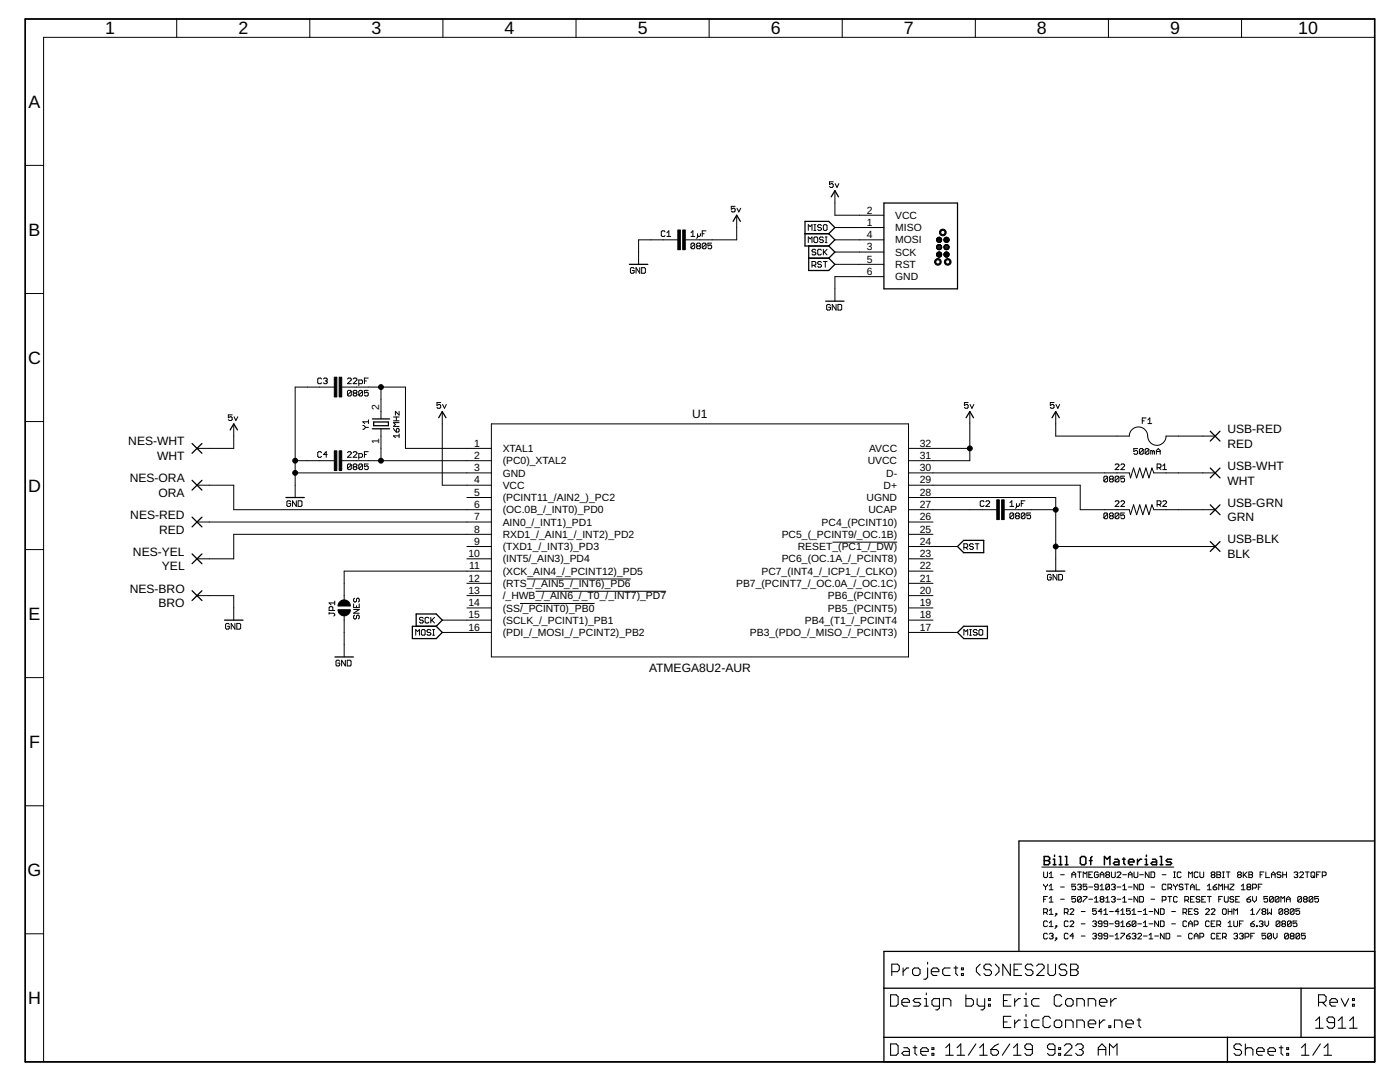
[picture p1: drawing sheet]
<svg xmlns="http://www.w3.org/2000/svg" width="279mm" height="216mm" viewBox="0 0 279 216" stroke-linecap="round" stroke-linejoin="round" font-family="sans-serif">
<g fill="none" stroke="#000" stroke-width=".3">
<path d="M5 3.8h269.3v208.1h-269.3zM208.4 170.9h.8l.3 .3v.2l-.3 .3 .3 .3v.3l-.3 .3h-.8zM208.4 171.7h.8M210.2 172.6h.5M210.2 171.4h.3v1.2M210.5 170.6v.3M211.4 170.9h.3v1.7M211.4 172.6h.5M212.6 170.9h.3v1.7M212.6 172.6h.5M215.9 170.9h.5l.3 .3v1.1l-.3 .3h-.5l-.3-.3v-1.1zM217.4 171.7h.6"/>
<path d="M218 170.9l-.3 .3v1.4M220.4 172.6v-1.7l.6 .5 .5-.5v1.7M222.5 171.4h.5l.3 .3v.9h-.8l-.3-.3 .3-.3h.8M224 171.4h.6M224.3 171.2v1.1l.3 .3M225.2 172h1.1v-.3l-.3-.3h-.5l-.3 .3v.6l.3 .3h.5M227 171.4v1.2M227.9 171.4h-.3l-.6 .6M228.5 172.6h.6M228.5 171.4h.3v1.2M228.8 170.6v.3M230 171.4h.5l.3 .3v.9h-.8l-.3-.3 .3-.3h.8"/>
<path d="M231.5 170.9h.3v1.7M231.5 172.6h.6M233.8 171.4h-.8l-.3 .3 .3 .3h.6l.2 .3-.2 .3h-.9"/>
</g>
<g fill="none" stroke="#000" stroke-width=".2">
<path d="M35.3 3.8v3.7M61.8 3.8v3.7M88.4 3.8v3.7M115 3.8v3.7M141.5 3.8v3.7M168.1 3.8v3.7M194.6 3.8v3.7M221.2 3.8v3.7M247.8 3.8v3.7M274.3 7.5h-265.6v204.4M5 33h3.7M166.3 36.3h-.8v.5l.4-.2 .4 .2v.4l-.2 .2h-.4l-.2-.2"/>
<path d="M166.6 38.1v4.8h9.8M166.7 36.6l.3 .8 .4-.8M5 58.6h3.7M126.6 53.6l-.2-.2h-.4l-.2 .2v.8l.2 .1h.4l.2-.1v-.4h-.4M127.7 53.4v1.1l-.8-1.1v1.1M128.1 53.4h.5l.2 .2v.8l-.2 .1h-.5zM132.7 46.2l-.2-.1h-.3l-.2 .1v.8l.2 .2h.3l.2-.2M133.1 47.2h.8M133.1 46.4l.4-.3v1.1M135.3 47.9h-7.9v4.8M137.9 46.4l.4-.3v1.1M137.9 47.2h.7"/>
<path d="M138.6 48.7l-.1-.2h-.4l-.2 .2v.7M138.6 48.7v.7l-.1 .2h-.4l-.2-.2M138.6 48.7l-.7 .7M139.2 46.6v.8l-.2 .2M139.2 49.1l-.2-.2 .2-.4h.4l.2 .2-.2 .4M139.2 49.1l-.2 .2 .2 .3h.4l.2-.2-.2-.3M139.2 49.1h.4M139.8 46.6v.4l-.2 .2-.4-.2M140.1 46.6h.4M140.9 46.1h-.8v1.1M140.9 48.7l-.2-.2h-.4l-.2 .2v.7M140.9 48.7v.7l-.2 .2h-.4l-.2-.2"/>
<path d="M140.9 48.7l-.8 .7M142 48.5h-.7v.6l.3-.2 .4 .2v.3l-.2 .2h-.3l-.2-.2M146.7 41.2h-.8v.5l.4-.1 .4 .1v.4l-.2 .2h-.4l-.2-.2M147 42.9v5h-10.2M147.1 41.6l.3 .7 .4-.7M161.3 46v-1.2l.4 .4 .4-.4v1.2M161.3 48.4v-1.1l.4 .4 .4-.4v1.1M162.1 52.9h.5l.2-.2v-.3l-.2-.2h-.5v1.1M162.4 52.9l.4 .4M162.4 47.5l.2-.2h.4l.2 .2v.7l-.2 .2h-.4l-.2-.2zM162.4 46h.4M162.4 44.8h.4"/>
<path d="M162.6 44.8v1.2M162.8 49.9l-.2-.2h-.4l-.1 .4 .1 .2h.4l.2 .4-.2 .2h-.4l-.1-.2M163.9 45l-.2-.2h-.3l-.2 .4 .2 .2h.3l.2 .4-.2 .2h-.3l-.2-.2M163.9 52.4l-.2-.2h-.3l-.2 .4 .2 .1h.3l.2 .4-.2 .2h-.3l-.2-.2M163.9 49.9l-.2-.2h-.3l-.2 .2v.8l.2 .2h.3l.2-.2M164.3 47.5l-.2-.2h-.4l-.1 .4 .1 .2h.4l.2 .3-.2 .2h-.4l-.1-.2M164.3 45l.2-.2h.4l.2 .2v.8l-.2 .2h-.4l-.2-.2zM164.3 52.2h.8M164.3 49.7v1.2M164.5 50.3l.6 .6M164.7 52.2v1.1M164.7 47.3h.4"/>
<path d="M164.7 48.4h.4M164.9 47.3v1.1M165.1 49.7l-.8 .8M166.6 52.7h9.8M166.6 50.3h9.8M166.6 47.9h9.8M166.6 45.4h9.8M176.4 55.2h-9.8v4.9M64.2 75.6l-.2-.2h-.4l-.2 .2v.8l.2 .2h.4l.2-.2M64.6 75.6l.1-.2h.4l.2 .2-.2 .4M64.9 76h.2M65.1 76l.2 .2-.2 .4h-.4l-.1-.2"/>
<path d="M66.7 77.2h-7.8v22.1M68.2 77.2h12.7v12.3h17.2M69.3 75.6l.2-.2h.4l.2 .2v.2l-.8 .8h.8M70.1 78.1v.7l-.2 .2h-.4l-.2-.2M70.1 78.1l-.2-.2h-.4l-.2 .2v.7M70.1 78.1l-.8 .7M70.5 75.6l.2-.2h.3l.2 .2v.2l-.7 .8h.7M70.7 78.4l-.2-.1 .2-.4h.3l.2 .2-.2 .3M70.7 78.4l-.2 .2 .2 .4h.3l.2-.2-.2-.4M70.7 78.4h.3M71.6 76.6h.6l.1-.2v-.4l-.1-.2h-.6v1.1M72.3 78.1l-.1-.2h-.4l-.2 .2v.7"/>
<path d="M72.3 78.1v.7l-.1 .2h-.4l-.2-.2M72.3 78.1l-.7 .7M72.7 76h.4M73.5 75.4h-.8v1.2M73.5 77.9h-.8v.5l.4-.1 .4 .1v.4l-.2 .2h-.4l-.2-.2M76 77.2v6.4M165.7 60.9l-.2-.2h-.3l-.2 .2v.8l.2 .2h.3l.2-.2v-.4h-.3M166.9 60.7v1.2l-.8-1.2v1.2M167.2 60.7h.6l.2 .2v.8l-.2 .2h-.6zM5 84.1h3.7M39.3 96.8h7.4v4.9h51.4M46.3 82.8h-.7v.6l.4-.2 .3 .2v.3l-.2 .2h-.3l-.2-.2"/>
<path d="M46.7 84.6v4.9h-7.4M46.7 83.2l.4 .7 .4-.7M58.9 94.4h39.2M58.9 91.9h7.8M59.1 99.9v1.1l-.7-1.1v1.1M59.5 99.9h.6l.2 .2v.8l-.2 .1h-.6zM64.2 90.3l-.2-.2h-.4l-.2 .2v.8l.2 .1h.4l.2-.1M65.3 90.7h-.7l.5-.6v1.1M68.2 91.9h29.9M69.3 90.3l.2-.2h.4l.2 .2v.2l-.8 .7h.8M70.1 92.8v.7l-.2 .2h-.4l-.2-.2M70.1 92.8l-.2-.2h-.4l-.2 .2v.7"/>
<path d="M70.1 92.8l-.8 .7M70.5 90.3l.2-.2h.3l.2 .2v.2l-.7 .7h.7M70.7 93.1l-.2 .2 .2 .4h.3l.2-.2-.2-.4M70.7 93.1l-.2-.1 .2-.4h.3l.2 .2-.2 .3M70.7 93.1h.3M71.6 91.2h.6l.1-.1v-.4l-.1-.2h-.6v1.1M72.3 92.8v.7l-.1 .2h-.4l-.2-.2M72.3 92.8l-.1-.2h-.4l-.2 .2v.7M72.3 92.8l-.7 .7M72.4 84.9h.2l.4 .4M72.7 90.7h.4M73 85.3l-.4 .4h-.2"/>
<path d="M73 85.3h.5M73.5 90.1h-.8v1.1M73.5 92.6h-.8v.5l.4-.1 .4 .1v.4l-.2 .2h-.4l-.2-.2M73.5 84.2h-1.1l.4 .3M73.5 83.8v.7M76 85.6v6.3M78.5 85.5l.6 .7M78.5 84h1.2M78.5 83.2h1.2M79.1 85.7l.2-.2 .4 .2v.3l-.2 .2h-.4zM79.1 83.2v.8M79.7 87h-1.2l.4 .3"/>
<path d="M79.7 82.1v.7l-.8-.7v.7M79.7 86.6v.7M79.7 84.3h-1.2l.4 .4-.4 .4h1.2M87.9 80.3h-.7v.6l.4-.2 .3 .2v.4l-.1 .2h-.4l-.2-.2M88.3 82.1v14.7h9.8M88.3 80.7l.4 .8 .4-.8M93.2 99.3h4.9M98.1 84.6h83.2v46.5h-83.2zM181.3 96.8h34.3v4.9h9.8l.2 1 .6-2 .6 2 .7-2 .6 2 .6-2 .6 2 .6-2 .4 1h12.2M181.3 94.4h44.1l.2 1 .6-2 .6 2 .7-2 .6 2 .6-2 .6 2 .6-2 .4 1h12.2M181.3 99.3h29.4v14.7M181.3 89.5h12.2"/>
<path d="M193.2 80.3h-.7v.6l.3-.2 .4 .2v.4l-.2 .2h-.3l-.2-.2M193.5 82.1v9.8h-12.2M193.6 80.7l.4 .8 .4-.8M204.6 99.9h-.8v1.1M210.4 80.3h-.8v.6l.4-.2 .4 .2v.4l-.2 .2h-.4l-.2-.2M210.7 82.1v4.9h14.7a1.87 1.87 0 0 1 2-1.8 1.87 1.87 0 0 1 1.7 2.2 1.83 1.83 0 0 0 2 1.5 1.83 1.83 0 0 0 1.6-1.9h9.8M210.7 80.7l.4 .8 .4-.8M221 95.2l-.1-.2h-.4l-.2 .2v.8M221 95.2v.8l-.1 .2h-.4l-.2-.2M221 95.2l-.7 .8M221.6 95.6l-.2-.2 .2-.4h.4l.2 .2-.2 .4M221.6 95.6l-.2 .2 .2 .4h.4l.2-.2-.2-.4"/>
<path d="M221.6 95.6h.4M222.5 92.8l.2-.2h.4l.2 .2v.2l-.8 .7h.8M223.3 95.2v.8l-.2 .2h-.4l-.2-.2M223.3 95.2l-.2-.2h-.4l-.2 .2v.8M223.3 95.2l-.8 .8M223.7 92.8l.2-.2h.3l.2 .2v.2l-.7 .7h.7M224.4 95h-.7v.6l.3-.2 .4 .2v.4l-.2 .2h-.3l-.2-.2M227 89.5h-.7v.6l.4-.2 .3 .2v.4l-.2 .1h-.3l-.2-.1M228 84h.3M228.2 89.7l-.2-.2h-.4l-.2 .2v.8M228.2 89.7v.8l-.2 .1h-.4l-.2-.1M228.2 89.7l-.8 .8"/>
<path d="M228.7 83.4h-.7v1.1M229.1 83.8l.4-.4v1.1M229.1 84.5h.7M229.3 89.7l-.2-.2h-.4l-.2 .2v.8M229.3 89.7v.8l-.2 .1h-.4l-.2-.1M229.3 89.7l-.8 .8M230 90.1l-.3-.2v.7M230 90.1v.5M230 90.1l.2-.2 .2 .2v.5M230.8 90.6v-.7l.4-.4 .3 .4v.7M230.8 90.1h.7M230.9 93.3h.6l.2-.2v-.3l-.2-.2h-.6v1.1"/>
<path d="M231.3 93.3l.4 .4M232.1 93.7h.7M232.1 93l.3-.4v1.1M5 109.7h3.7M39.3 118.9h7.4v4.8M39.3 104.2h58.8M58 100.1l-.2-.2h-.4l-.1 .2v.8l.1 .1h.4l.2-.1v-.4h-.4M66.8 119.9v.8M70.8 119.4l-.2 .1v.4l.4 .2 .1-.2v-.4l.4-.1 .2 .1v.4l-.2 .2M93.2 109.1h4.9M93.2 111.5h4.9M93.2 118.9h4.9"/>
<path d="M93.2 116.4h4.9M98.1 106.6h-51.4v4.9h-7.4M98.1 114h-29.4v5.7M105.1 115.5h20.8M106.9 118h26M166.1 108.2h12.9M181.3 109.1h9.8M181.3 101.7h17.6M181.3 104.2h4.9M181.3 111.5h4.9M181.3 118.9h4.9M181.3 106.6h4.9"/>
<path d="M181.3 114h4.9M181.3 116.4h4.9M192.4 109.2h.5l.2-.1v-.4l-.2-.2h-.5v1.1M192.7 109.2l.4 .4M194.2 108.7l-.1-.2h-.4l-.2 .2 .2 .4h.4l.1 .1-.1 .4h-.4l-.2-.2M194.6 108.5h.8M195 108.5v1.1M196.4 100.1l-.2-.2h-.4l-.2 .2v.8l.2 .1h.4l.2-.1M196.7 100.1l.2-.2h.4l.2 .2v.2l-.8 .7h.8M200.4 101.7h10.3M201.5 101h.8M201.5 100.3l.4-.4v1.1"/>
<path d="M202.3 102.6l-.2-.2h-.4l-.2 .2v.7M202.3 102.6v.7l-.2 .2h-.4l-.2-.2M202.3 102.6l-.8 .7M202.9 102.9l-.2-.2 .2-.3h.3l.2 .2-.2 .3M202.9 102.9l-.2 .2 .2 .4h.3l.2-.2-.2-.4M202.9 102.9h.3M202.9 100.5v.7l-.2 .2M203.4 100.5v.4l-.2 .1-.3-.1M203.8 100.5h.4M204.6 102.6l-.2-.2h-.4l-.2 .2v.7M204.6 102.6v.7l-.2 .2h-.4l-.2-.2M204.6 102.6l-.8 .7"/>
<path d="M205.7 102.4h-.8v.5l.4-.2 .4 .2v.4l-.2 .2h-.4l-.2-.2M209.8 114.8l-.2-.2h-.4l-.2 .2v.7l.2 .2h.4l.2-.2v-.3h-.4M210.7 109.1h31.8M210.9 114.6v1.1l-.7-1.1v1.1M211.3 114.6h.6l.1 .2v.7l-.1 .2h-.6zM221 102.6l-.1-.2h-.4l-.2 .2v.7M221 102.6v.7l-.1 .2h-.4l-.2-.2M221 102.6l-.7 .7M221.6 102.9l-.2-.2 .2-.3h.4l.2 .2-.2 .3M221.6 102.9l-.2 .2 .2 .4h.4l.2-.2-.2-.4M221.6 102.9h.4M222.5 100.1l.2-.2h.4l.2 .2v.2l-.8 .7h.8"/>
<path d="M223.3 102.6v.7l-.2 .2h-.4l-.2-.2M223.3 102.6l-.2-.2h-.4l-.2 .2v.7M223.3 102.6l-.8 .7M223.7 100.1l.2-.2h.3l.2 .2v.2l-.7 .7h.7M224.4 102.4h-.7v.5l.3-.2 .4 .2v.4l-.2 .2h-.3l-.2-.2M230.9 100.7h.6l.2-.2v-.4l-.2-.2h-.6v1.1M231.3 100.7l.4 .3M232.1 100.1l.1-.2h.4l.2 .2v.2l-.7 .7h.7M5 135.2h3.7M45.8 124.6l-.2-.2h-.4l-.2 .2v.7l.2 .2h.4l.2-.2v-.3h-.4M46.9 124.4v1.1l-.8-1.1v1.1M47.3 124.4h.5l.2 .2v.7l-.2 .2h-.5z"/>
<path d="M65.7 122.4h.9l.2 .2-.2 .3M65.7 122.2v.4M66.4 121.8v-.6l-.1-.1h-.4l-.2 .1v.6h1.1M66.8 120.3h-1.1l.4 .4M67.8 131.9l-.2-.2h-.4l-.1 .2v.8l.1 .2h.4l.2-.2v-.4h-.4M68.7 122.9v8.2M68.9 131.7v1.2l-.7-1.2v1.2M69.3 131.7h.6l.2 .2v.8l-.2 .2h-.6zM70.6 120.5v.7h1.1v-.7M70.6 121.6h1.1l-1.1 .8h1.1M70.8 122.7l-.2 .2v.4l.2 .2 .3-.2v-.4l.2-.2 .4 .2v.4l-.2 .2M71.1 120.9v.3"/>
<path d="M83 126.7v-1.1l.3 .4 .4-.4v1.1M84.1 125.8l.2-.2h.4l.1 .2v.8l-.1 .1h-.4l-.2-.1zM84.5 123.4l-.2-.2h-.4l-.2 .2 .2 .3h.4l.2 .2-.2 .4h-.4l-.2-.2M85.6 123.4l-.2-.2h-.4l-.2 .2v.7l.2 .2h.4l.2-.2M86 125.8l-.2-.2h-.4l-.2 .4 .2 .2h.4l.2 .4-.2 .1h-.4l-.2-.1M86 123.2v1.1M86.2 123.7l.5 .6M86.3 125.6h.4M86.3 126.7h.4M86.5 125.6v1.1M86.7 123.2l-.7 .7M88.3 123.7h9.8"/>
<path d="M88.3 126.2h9.8M93.2 121.3h4.9M103.8 120.4h14.9M181.3 123.7h4.9M181.3 126.2h9.8M181.3 121.3h4.9M192.4 126.7v-1.1l.3 .4 .4-.4v1.1M193.5 125.6h.4M193.5 126.7h.4M193.7 125.6v1.1M195 125.8l-.2-.2h-.4l-.2 .2 .2 .4h.4l.2 .2-.2 .3h-.4l-.2-.1M195.4 125.8l.2-.2h.3l.2 .2v.8l-.2 .1h-.3l-.2-.1z"/>
<path d="M5 160.8h3.7M207.9 173h26.4M208.3 174v.9l.2 .2h.4l.1-.2v-.9M208.3 176.4v.2l.4 .4M208.3 179.4h.4M208.7 177v.5M209 178.9h-.7v1.1M209 176.4v.2l-.3 .4M209.4 175.1h.8M209.4 174.3l.4-.3v1.1M209.4 176.8l.4-.4v1.1M209.4 179.3l.4-.4v1.1"/>
<path d="M209.4 177.5h.8M211.7 174.5h.7M211.7 177h.7M211.7 179.4h.7M213.9 174.5h.8M213.9 175.1v-.8l.4-.3 .4 .3v.8M214.7 176.4h-.8v.6l.4-.2 .4 .2v.4l-.2 .1h-.4l-.2-.1M214.7 178.9h-.8v.5l.4-.1 .4 .1v.4l-.2 .2h-.4l-.2-.2M215.1 174h.7M215.1 176.6l.1-.2h.4l.2 .2-.2 .4M215.4 174v1.1M215.4 177h.2"/>
<path d="M215.6 177l.2 .2-.2 .3h-.4l-.1-.1M215.8 179.1l-.2-.2h-.4l-.1 .2v.7M215.8 179.1v.7l-.2 .2h-.4l-.1-.2M215.8 179.1l-.7 .7M216.2 175.1v-1.1l.4 .3 .3-.3v1.1M216.2 178.9h.7v.2l-.7 .7v.2M216.9 176.4h-.7v.6l.4-.2 .3 .2v.4l-.2 .1h-.3l-.2-.1M217.3 174.5h.4M217.3 177h.8M217.3 179.4h.8M218.1 174h-.8v1.1h.8M218.4 179.3l.4-.4v1.1"/>
<path d="M219.2 174.2l-.2-.2h-.4l-.2 .2v.7l.2 .2h.4l.2-.2v-.4h-.4M219.2 177h-.6l-.2-.2 .2-.4h.4l.2 .2v.8l-.2 .1h-.4l-.2-.1M219.6 174.5h.7M219.6 175.1v-.8l.3-.3 .4 .3v.8M219.6 177.5h.7M219.6 176.8l.3-.4v1.1M219.8 179.4l-.2-.1 .2-.4h.3l.2 .2-.2 .3M219.8 179.4l-.2 .2 .2 .4h.3l.2-.2-.2-.4M219.8 179.4h.3M220.7 179.3l.4-.4v1.1M220.9 174.5l-.2 .2 .2 .4h.4l.1-.2-.1-.4M220.9 174.5h.4"/>
<path d="M220.9 174.5l-.2-.2 .2-.3h.4l.1 .2-.1 .3M221.4 176.6v.8l-.1 .1h-.4l-.2-.1M221.4 176.6l-.1-.2h-.4l-.2 .2v.8M221.4 176.6l-.7 .8M221.8 174v.9l.2 .2h.4l.2-.2v-.9M221.8 179.1l.2-.2h.4l.2 .2-.2 .3M221.8 176.6l.2-.2h.4l.2 .2-.2 .4M222.2 177h.2M222.2 179.4h.2M222.4 177l.2 .2-.2 .3h-.4l-.2-.1M222.4 179.4l.2 .2-.2 .4h-.4l-.2-.2M222.9 174.2l.2-.2h.4l.2 .2v.1l-.8 .8h.8"/>
<path d="M222.9 177h.8M222.9 179.4h.8M224.1 174.5h.7M224.1 177.5h.7M224.1 176.8l.3-.4v1.1M224.1 179.3l.3-.4v1.1M225.2 174.5h.7M225.2 175.1v-.8l.4-.3 .3 .3v.8M225.2 177h.7M225.2 179.4h.7M226.3 174v.9l.2 .2h.4l.2-.2v-.9M227.1 176.4v1.1l-.8-1.1v1.1"/>
<path d="M227.1 178.9v1.1l-.8-1.1v1.1M227.4 174.5h.8M227.4 176.4h.6l.2 .2v.8l-.2 .1h-.6zM227.4 178.9h.6l.2 .2v.7l-.2 .2h-.6zM229.3 174v1.1l-.7-1.1v1.1M229.7 174h.6l.1 .2v.7l-.1 .2h-.6zM229.7 177h.7M229.7 179.4h.7M231.9 174.5h.8M231.9 179.6h.6l.2-.2v-.3l-.2-.2h-.6v1.1M232.7 176.6l-.2-.2h-.4l-.2 .2v.8l.2 .1h.4l.2-.1M233.1 177.2h.5l.2-.2v-.4l-.2-.2h-.5v1.1"/>
<path d="M233.1 178.9h.7M233.4 177.2l.4 .3M233.4 178.9v1.1M234.2 175.1h.4M234.2 174h.4M234.2 176.4v.2l.4 .4M234.4 174v1.1M234.6 177v.5M234.9 176.4v.2l-.3 .4M234.9 179.1l-.1-.2h-.4l-.2 .2v.7l.2 .2h.4l.1-.2M235.7 174.2l-.2-.2h-.4l-.2 .2v.7l.2 .2h.4l.2-.2M236.1 176.6l-.2-.2h-.4l-.2 .4 .2 .2h.4l.2 .4-.2 .1h-.4l-.2-.1"/>
<path d="M236.5 179.6h.5l.2-.2v-.3l-.2-.2h-.5v1.1M236.5 176.4h.7M236.8 179.6l.4 .4M236.8 176.4v1.1M237.2 175.1v-1.1l.4 .3 .4-.3v1.1M237.6 177.5v-.7l.4-.4 .3 .4v.7M237.6 177h.7M237.6 179.4h.4M238.3 178.9h-.7v1.1h.7M238.7 176.4v1.1h.8M239.1 174.2l-.2-.2h-.4l-.2 .2v.7l.2 .2h.4l.2-.2M239.5 174v.9l.1 .2h.4l.2-.2v-.9"/>
<path d="M239.5 179.1l-.2-.2h-.4l-.2 .2 .2 .3h.4l.2 .2-.2 .4h-.4l-.2-.2M239.8 179.4h.4M240.6 178.9h-.8v1.1h.8M241 177.5h.7M241 176.8l.3-.4v1.1M241 178.9h.7M241.3 178.9v1.1M241.9 174.5l-.2 .2 .2 .4h.4l.2-.2-.2-.4M241.9 174.5h.4M241.9 174.5l-.2-.2 .2-.3h.4l.2 .2-.2 .3M242.1 177h.6l.1 .4-.1 .1h-.4l-.2-.1zM242.8 174h.6l.2 .2-.2 .3 .2 .4-.2 .2h-.6z"/>
<path d="M242.8 174.5h.6M242.8 176.4l-.7 .6M243.2 177.5v-1.1l.4 .4 .4-.4v1.1M243.2 179.4h.4M244 175.1h.3M244 174h.3M244 178.9h-.8v1.1M244.2 174v1.1M244.3 178.9v.9l.2 .2h.4l.2-.2v-.9M244.3 177h.8M244.3 176.4v1.1M244.7 174h.8"/>
<path d="M245.1 174v1.1M245.1 176.4v1.1M245.5 176.4h.7v.2l-.7 .8v.1h.7M246.2 179.1l-.2-.2h-.3l-.2 .2 .2 .3h.3l.2 .2-.2 .4h-.3l-.2-.2M246.6 179.4h.4M247.2 174.5l-.2 .2 .2 .4h.3l.2-.2-.2-.4M247.2 174.5h.3M247.2 174.5l-.2-.2 .2-.3h.3l.2 .2-.2 .3M247.4 178.9h-.8v1.1h.8M247.7 176.8l.4-.4v1.1M247.7 177.5h.8M248.1 174v1.1"/>
<path d="M248.3 174.5l.6 .6M248.9 174l-.8 .7M248.9 179.4h.5l.2 .4-.2 .2h-.4l-.1-.2zM249 177l-.1-.2 .1-.4h.4l.2 .2-.2 .4M249 177l-.1 .2 .1 .3h.4l.2-.1-.2-.4M249 177h.4M249.2 174h.6l.2 .2-.2 .3 .2 .4-.2 .2h-.6zM249.2 174.5h.6M249.6 178.9l-.7 .5M250 177.2h.5l.2-.2v-.4l-.2-.2h-.5v1.1M250 178.9v.7l.4 .4 .3-.4v-.7M251.1 177h.4"/>
<path d="M251.5 174.5h.4M251.9 176.4h-.8v1.1M252.2 174h-.7v1.1M252.6 174v1.1h.8M253 178.9h-.8v.5l.4-.1 .4 .1v.4l-.2 .2h-.4l-.2-.2M253.7 174.5h.8M253.7 175.1v-.8l.4-.3 .4 .3v.8M254.1 179.1l-.2-.2h-.3l-.2 .2v.7M254.1 179.1v.7l-.2 .2h-.3l-.2-.2M254.1 179.1l-.7 .7M255.2 179.1l-.1-.2h-.4l-.2 .2v.7M255.2 179.1v.7l-.1 .2h-.4l-.2-.2"/>
<path d="M255.2 179.1l-.7 .7M255.6 174.2l-.2-.2h-.3l-.2 .2 .2 .3h.3l.2 .2-.2 .4h-.3l-.2-.2M256 174.5h.8M256 174v1.1M256.8 174v1.1M256.8 179.4h.7M258.3 174.2l.1-.2h.4l.2 .2-.2 .3M258.6 174.5h.2M258.8 174.5l.2 .2-.2 .4h-.4l-.1-.2M259.4 174.2l.2-.2h.3l.2 .2v.1l-.7 .8h.7M259.8 179.1l-.2-.2h-.4l-.2 .2v.7M259.8 179.1v.7l-.2 .2h-.4l-.2-.2"/>
<path d="M259.8 179.1l-.8 .7M260.3 179.4l-.2-.1 .2-.4h.4l.2 .2-.2 .3M260.3 179.4l-.2 .2 .2 .4h.4l.2-.2-.2-.4M260.3 179.4h.4M260.5 174h.8M260.9 174v1.1M261.6 174.2l.2-.2h.4l.2 .2v.7l-.2 .2h-.4l-.2-.2zM262 174.7l.4 .4M262 179.1l-.2-.2h-.3l-.2 .2v.7M262 179.1v.7l-.2 .2h-.3l-.2-.2M262 179.1l-.7 .7M262.8 174.5h.3"/>
<path d="M263.1 178.9h-.7v.5l.4-.1 .3 .1v.4l-.1 .2h-.4l-.2-.2M263.5 174h-.7v1.1M263.9 174.7h.6l.1-.2v-.3l-.1-.2h-.6v1.1M5 186.3h3.7M208.3 182.1h.6l.1-.2v-.4l-.1-.2h-.6v1.2M208.7 182.1l.3 .4M209 184l-.1-.2h-.4l-.2 .2v.7l.2 .2h.4l.1-.2M209 186.4l-.1-.2h-.4l-.2 .2v.8l.2 .1h.4l.1-.1M209.4 181.7l.4-.4v1.2M209.4 184.1l.4-.3v1.1M209.4 180h.8M209.4 182.5h.8"/>
<path d="M209.4 184.9h.8M209.4 186.4l.2-.2h.4l.2 .2-.2 .4M209.8 186.8h.2M210 186.8l.2 .2-.2 .3h-.4l-.2-.1M210.7 182.3h.2v.2h-.2zM210.7 184.7h.2v.2h-.2zM210.7 187.2h.2v.1h-.2zM210.9 182.5l-.4 .3M210.9 184.9l-.4 .4M210.9 187.3l-.4 .4M212.4 182.1h.6l.2-.2v-.4l-.2-.2h-.6v1.2M212.8 182.1l.4 .4"/>
<path d="M213.2 186.4l-.2-.2h-.4l-.2 .2v.8l.2 .1h.4l.2-.1M213.2 184l-.2-.2h-.4l-.2 .2v.7l.2 .2h.4l.2-.2M213.6 184l.1-.2h.4l.2 .2v.1l-.7 .8h.7M213.6 181.5l.1-.2h.4l.2 .2v.2l-.7 .8h.7M214.3 186.8h-.7l.5-.6v1.1M215.8 181.9h.8M215.8 184.3h.8M215.8 186.8h.8M218.1 184l.1-.2h.4l.2 .2-.2 .3M218.1 186.4l.1-.2h.4l.2 .2-.2 .4M218.4 180h.8M218.4 184.3h.2"/>
<path d="M218.4 186.8h.2M218.6 184.3l.2 .2-.2 .4h-.4l-.1-.2M218.6 186.8l.2 .2-.2 .3h-.4l-.1-.1M218.8 181.3h-.7v.6l.3-.2 .4 .2v.4l-.2 .2h-.4l-.1-.2M219.9 184.3h-.5l-.2-.2 .2-.3h.4l.1 .2v.7l-.1 .2h-.4l-.2-.2M219.9 186.8h-.5l-.2-.2 .2-.4h.4l.1 .2v.8l-.1 .1h-.4l-.2-.1M219.9 181.9h-.7l.6-.6v1.2M220.3 181.7l.4-.4v1.2M220.3 182.5h.8M220.7 180h.7M221.1 184.3h-.6l-.2-.2 .2-.3h.4l.2 .2v.7l-.2 .2h-.4l-.2-.2M221.1 186.8h-.6l-.2-.2 .2-.4h.4l.2 .2v.8l-.2 .1h-.4l-.2-.1"/>
<path d="M221.4 181.9h.8M221.4 184.3h.8M221.4 186.8h.8M222.6 187.3h.7M222.6 186.6l.3-.4v1.1M223.3 184.3h-.5l-.2-.2 .2-.3h.3l.2 .2v.7l-.2 .2h-.3l-.2-.2M223.3 181.9h-.7l.5-.6v1.2M223.7 186.2h.7v.2l-.7 .8v.1M223.7 182.5h.7M223.7 181.7l.4-.4v1.2M223.7 184.1l.4-.3v1.1M223.7 184.9h.7"/>
<path d="M224.1 180h.7M224.8 186.8h.6l.2 .4-.2 .1h-.4l-.2-.1zM224.8 184.3h.6l.2 .4-.2 .2h-.4l-.2-.2zM225.6 181.3h-.8v.6l.4-.2 .4 .2v.4l-.2 .2h-.4l-.2-.2M225.6 183.8l-.8 .5M225.6 186.2l-.8 .6M225.9 181.7l.4-.4v1.2M225.9 182.5h.8M225.9 186.4l.2-.2h.4l.2 .2-.2 .4M226.3 186.8h.2M226.5 186.8l.2 .2-.2 .3h-.4l-.2-.1M226.7 184l-.2-.2h-.4l-.2 .2v.7"/>
<path d="M226.7 184l-.8 .7M226.7 184v.7l-.2 .2h-.4l-.2-.2M227.1 181.9h.7M227.1 184.3h.7M227.1 186.4l.2-.2h.3l.2 .2v.2l-.7 .7h.7M228.2 181.7l.4-.4v1.2M228.2 184.1l.4-.3v1.1M228.2 182.5h.7M228.2 184.9h.7M228.2 186.8h.7M229.3 186.6l.4-.4v1.1M229.3 181.9h.8"/>
<path d="M229.3 184.3h.8M229.3 187.3h.8M230.4 186.8h.8M231.2 181.3v1.2l-.8-1.2v1.2M231.2 183.8v1.1l-.8-1.1v1.1M231.6 181.3h.5l.2 .2v.8l-.2 .2h-.5zM231.6 183.8h.5l.2 .2v.7l-.2 .2h-.5zM232.3 186.2v1.1l-.7-1.1v1.1M232.7 186.2h.6l.1 .2v.8l-.1 .1h-.6zM233.8 181.9h.8M233.8 184.3h.8M234.9 186.8h.8"/>
<path d="M236.1 182.1h.5l.2-.2v-.4l-.2-.2h-.5v1.2M236.5 182.1l.3 .4M236.8 184l-.2-.2h-.3l-.2 .2v.7l.2 .2h.3l.2-.2M237.2 184.9v-.8l.4-.3 .4 .3v.8M237.2 181.9h.4M237.2 184.3h.8M238 181.3h-.8v1.2h.8M238 186.4l-.2-.2h-.4l-.2 .2v.8l.2 .1h.4l.2-.1M238.3 184.5h.6l.2-.2v-.3l-.2-.2h-.6v1.1M238.3 187.3v-.7l.4-.4 .4 .4v.7M238.3 186.8h.8M239.1 181.5l-.2-.2h-.4l-.2 .2 .2 .4h.4l.2 .2-.2 .4h-.4l-.2-.2"/>
<path d="M239.5 187h.5l.2-.2v-.4l-.2-.2h-.5v1.1M240.6 181.5l.2-.2h.4l.1 .2v.2l-.7 .8h.7M241.3 184l-.1-.2h-.4l-.2 .2v.7l.2 .2h.4l.1-.2M241.7 181.5l.2-.2h.4l.2 .2v.2l-.8 .8h.8M241.7 184.3h.4M242.5 183.8h-.8v1.1h.8M242.5 186.4l-.2-.2h-.4l-.2 .2v.8l.2 .1h.4l.2-.1M242.8 184.5h.6l.2-.2v-.3l-.2-.2h-.6v1.1M242.8 186.8h.4M243.2 184.5l.4 .4M243.6 186.2h-.8v1.1h.8M244 181.5l.2-.2h.3l.2 .2v.8l-.2 .2h-.3l-.2-.2z"/>
<path d="M244 187h.5l.2-.2v-.4l-.2-.2h-.5v1.1M244.3 187l.4 .3M245.1 181.3v1.2M245.1 184.1l.4-.3v1.1M245.1 181.9h.8M245.1 184.9h.8M245.9 181.3v1.2M246.2 182.5v-1.2l.4 .4 .4-.4v1.2M246.2 183.8v.9l.2 .2h.4l.2-.2v-.9M246.2 186.4l.2-.2h.4l.2 .2-.2 .4M246.6 186.8h.2M246.8 186.8l.2 .2-.2 .3h-.4l-.2-.1"/>
<path d="M247.4 186.4l.1-.2h.4l.2 .2-.2 .4M247.4 184.3h.3M247.7 186.8h.2M247.9 186.8l.2 .2-.2 .3h-.4l-.1-.1M248.1 183.8h-.7v1.1M248.5 187h.5l.2-.2v-.4l-.2-.2h-.5v1.1M249.6 181.7l.4-.4v1.2M249.6 184.3h.6l.2 .4-.2 .2h-.4l-.2-.2zM249.6 182.5h.8M249.6 186.8h.4M250.4 186.2h-.8v1.1M250.4 183.8l-.8 .5"/>
<path d="M250.7 184.7h.2v.2h-.2zM251.3 184l.2-.2h.4l.2 .2-.2 .3M251.5 181.3l-.8 1.2M251.7 184.3h.2M251.9 184.3l.2 .2-.2 .4h-.4l-.2-.2M252.1 181.9l-.2-.2 .2-.4h.3l.2 .2-.2 .4M252.1 181.9l-.2 .2 .2 .4h.3l.2-.2-.2-.4M252.1 181.9h.3M252.4 183.8v.7l.4 .4 .4-.4v-.7M252.6 186.2h-.7v.6l.3-.2 .4 .2v.4l-.2 .1h-.3l-.2-.1M253 181.3v1.2l.4-.4 .3 .4v-1.2M253.7 186.4v.8l-.1 .1h-.4l-.2-.1"/>
<path d="M253.7 186.4l-.1-.2h-.4l-.2 .2v.8M253.7 186.4l-.7 .8M254.1 186.2v.8l.4 .3 .4-.3v-.8M255.4 184l-.7 .7M255.4 184l-.2-.2h-.3l-.2 .2v.7M255.4 184v.7l-.2 .2h-.3l-.2-.2M255.6 180v-1.1l.4 .4 .4-.4v1.1M256 181.5v.8l-.2 .2h-.4l-.2-.2M256 181.5l-.2-.2h-.4l-.2 .2v.8M256 184.3l-.2-.2 .2-.3h.4l.2 .2-.2 .3M256 181.5l-.8 .8M256 184.3l-.2 .2 .2 .4h.4l.2-.2-.2-.4"/>
<path d="M256 184.3h.4M256.6 181.9l-.2 .2 .2 .4h.3l.2-.2-.2-.4M256.6 181.9l-.2-.2 .2-.4h.3l.2 .2-.2 .4M256.6 181.9h.3M256.8 180v-.7l.3-.4 .4 .4v.7M257.1 186.4l-.2-.2h-.3l-.2 .2v.8M257.1 186.4v.8l-.2 .1h-.3l-.2-.1M257.1 186.4l-.7 .8M257.7 186.8l-.2-.2 .2-.4h.4l.2 .2-.2 .4M257.7 186.8l-.2 .2 .2 .3h.4l.2-.1-.2-.4M257.7 184l-.2-.2h-.4l-.2 .2v.7M257.7 184v.7l-.2 .2h-.4l-.2-.2"/>
<path d="M257.7 184l-.8 .7M257.7 186.8h.4M258.3 181.5l-.2-.2h-.4l-.2 .2v.8M258.3 181.5l-.8 .8M258.3 181.5v.8l-.2 .2h-.4l-.2-.2M258.8 183.8h-.7v.5l.3-.2 .4 .2v.4l-.2 .2h-.3l-.2-.2M259.4 181.3h-.8v.6l.4-.2 .4 .2v.4l-.2 .2h-.4l-.2-.2M259.4 186.4l-.2-.2h-.4l-.2 .2v.8M259.4 186.4v.8l-.2 .1h-.4l-.2-.1M259.4 186.4l-.8 .8M260.5 186.2h-.7v.6l.3-.2 .4 .2v.4l-.2 .1h-.4l-.1-.1"/>
</g>
<g fill="none" stroke="#000" stroke-width=".25">
<path d="M5 3.8h269.3v208.1h-269.3zM165.9 39.3l.7-1.2 .7 1.2M125.6 52.7h3.7M146.3 44.2l.7-1.3 .8 1.3M160.7 46.6h4.7M161.4 49.1v4.9h4l1.2-1.3-1.2-1.2M161.4 51.5h4M165.4 49.1l1.2 1.2-1.2 1.2M165.4 46.6l1.2-1.2-1.2-1.2h-4.7v4.9h4.7M165.4 46.6l1.2 1.3-1.2 1.2M176.4 40.5h14.7v17.1h-14.7zM186.9 47.8h1"/>
<path d="M186.9 49.3h1M186.9 50.8h1M187 48h.9M187 49.1h.9M187 49.1l-.1 .3 .3 .4M187 50.6v.4M187 49.5h.9M187 50.6a.51 .51 0 0 1 .9 0M187 51l.3 .3 .3-.1M187 51h.9M187 50.6h.9M187 47.6h.8"/>
<path d="M187.1 48.2h.6M187.2 49.7h.5M187.2 50.4h.5M187.2 51.2h.4M187.2 48.9h.4M187.2 48.9l-.2 .2M187.3 47.4h.3M187.6 48.9l.3 .4M187.9 48.1a.49 .49 0 0 0-.4-.7 .49 .49 0 0 0-.5 .6 .49 .49 0 0 0 .7 .2M187.9 48.1l-.2 .1M187.9 50.6v.2M187.9 50.8l-.3 .4"/>
<path d="M187.9 49.3l-.3 .5h-.4M188.4 47.8h1M188.4 49.3h1M188.4 50.8h1M188.4 50.8v.2M188.4 48.1a.49 .49 0 0 1 .5-.7 .49 .49 0 0 1 .4 .7M188.4 48.1l.2 .1M188.4 48h1M188.4 49.1v.2M188.4 49.5h.9M188.4 51l.3 .2M188.4 50.6h.9"/>
<path d="M188.4 50.6v.2M188.4 50.6a.51 .51 0 0 1 .9 0M188.5 49.1h.8M188.5 47.6h.8M188.5 51h.8M188.6 48.2l.3 .1 .3-.1M188.6 48.2h.6M188.6 49.7h.5M188.6 50.4h.5M188.7 48.9l-.3 .2M188.7 48.9h.4M188.7 51.2h.4"/>
<path d="M188.7 47.4h.3M189.1 48.9l.2 .2M189.3 49.1a.49 .49 0 0 1-.3 .7 .49 .49 0 0 1-.6-.5M189.3 50.6v.4M189.3 48.1l-.1 .1M189.3 51l-.3 .3-.3-.1M164.8 60.1h3.6M38.3 88.5l2 1.9M38.3 95.8l2 2M40.3 88.5l-2 1.9M40.3 95.8l-2 2M45.9 85.8l.8-1.2 .7 1.2"/>
<path d="M57.1 99.3h3.6M74.3 83.6h3.4M74.3 85.6h3.4M74.6 84.2h2.9v.7h-2.9zM87.5 83.4l.8-1.3 .7 1.3M192.8 83.4l.7-1.3 .8 1.3M210 83.4l.7-1.3 .7 1.3M241.5 86l2 2M241.5 93.4l2 2M243.5 86l-2 2M243.5 93.4l-2 2M38.3 103.2l2 1.9"/>
<path d="M38.3 110.5l2 2M38.3 117.9l2 1.9M40.3 103.2l-2 1.9M40.3 110.5l-2 2M40.3 117.9l-2 1.9M191.1 109.1l1.2-1.3h4v2.5h-4zM208.9 114h3.6M241.5 100.7l2 2M241.5 108.1l2 1.9M243.5 100.7l-2 2M243.5 108.1l-2 1.9M44.8 123.7h3.7"/>
<path d="M66.8 131.1h3.7M82.3 125h4.8l1.2 1.2-1.2 1.2h-4.8zM83.1 125v-2.5h4l1.2 1.2-1.2 1.3M192.3 125h4.8v2.4h-4.8l-1.2-1.2zM274.3 167.8h-71v22M176.4 197.2h97.9M259.7 197.2v9.8M274.3 189.8h-97.9v22.1M176.4 207h97.9M245 207v4.9"/>
</g>
<g fill="none" stroke="#000" stroke-width=".21">
<path d="M177.7 198.5h1.2l.3 .4v1.5l-.3 .4h-1.2zM178 193.9h1.1l.4-.4v-.7l-.4-.4h-1.1v2.2M180.2 193.1v1.5M181.4 193.1h-.4l-.8 .8M182.5 193.1h.7l.4 .4v.8l-.4 .3h-.7l-.4-.3v-.8zM183.7 199.3h-1.1l-.4 .3 .4 .4h.8l.3 .4-.3 .4h-1.2M184.5 199.3h.4v1.5M184.9 198.1v.4M185.1 193.1v1.9l-.4 .4h-.3M185.1 192v.4M185.9 193.9h1.5v-.4l-.4-.4h-.8l-.3 .4v.8l.3 .3h.8M189.6 193.1h-1.1l-.4 .4v.8l.4 .3h1.1"/>
<path d="M190.4 193.1h.7M190.8 192.8v1.5l.3 .3M191.9 193.1h.4v.4h-.4zM191.9 194.3h.4v.3h-.4zM192.8 198.5v2.3h1.1l.4-.4v-.8l-.4-.3h-1.1M195 199.3v1.1l.4 .4h1.1M195.6 192.4l-.7 .7v.8l.7 .7M196.5 199.3v1.8l-.4 .4h-.3M197.3 199.3h.3v.3h-.3zM197.9 192.8l-.4-.4h-.8l-.3 .4v.3l.3 .4h.8l.4 .4v.4l-.4 .3h-.8l-.3-.3M198.6 192.4l.8 .7v.8l-.8 .7M200.3 199.6h.7"/>
<path d="M201.6 192.4v2.2l-1.5-2.2v2.2M201.8 198.5h-1.5v2.3h1.5M202.4 193.5h.7M202.5 199.3v1.5M203.6 199.3h-.3l-.8 .7M203.9 192.4h-1.5v2.2h1.5M204.4 199.3h.4v1.5M204.8 198.1v.4M206.1 192.8l-.3-.4h-.8l-.4 .4v.3l.4 .4h.8l.3 .4v.4l-.3 .3h-.8l-.4-.3M206.9 192.8l.4-.4h.7l.4 .4v.3l-1.5 1.5h1.5M207.4 199.3h-1.1l-.4 .3v.8l.4 .4h1.1M209.1 192.4v1.9l.4 .3h.8l.4-.3v-1.9"/>
<path d="M211.9 198.9l-.4-.4h-.7l-.4 .4v1.5l.4 .4h.7l.4-.4M212.9 192.8l-.4-.4h-.7l-.4 .4v.3l.4 .4h.7l.4 .4v.4l-.4 .3h-.7l-.4-.3M213 199.3h.8l.4 .3v.8l-.4 .4h-.8l-.3-.4v-.8zM213.7 192.4h1.1l.4 .4v.3l-.4 .4 .4 .4v.4l-.4 .3h-1.1zM213.7 193.5h1.1M221.7 199.3v1.5M222.8 199.3h-.4l-.7 .7M267.7 199.3l.7 1.5 .8-1.5M269.9 199.3h.4v.3h-.4zM177.7 208.3h1.2l.3 .4v1.5l-.3 .4h-1.2zM180 200h1.5v-.4l-.4-.3h-.7l-.4 .3v.8l.4 .4h.7M180.4 209.1h.7l.4 .3v1.2h-1.1l-.4-.4 .4-.4h1.1"/>
<path d="M182.2 209.1h.8M182.6 208.7v1.5l.4 .4M183.7 209.8h1.6v-.4l-.4-.3h-.8l-.4 .3v.8l.4 .4h.8M184.5 200.8h.8M186 210.2h.4v.4h-.4zM186 209.1h.4v.3h-.4zM187.5 200.8h-1.1l-.4-.4v-.8l.4-.3h1.1v1.8l-.4 .4h-.3M188.3 200.8v-1.5h1.1l.4 .3v1.2M188.7 209.1l.8-.8v2.3M188.7 210.6h1.5M191 210.6h1.5M191 209.1l.7-.8v2.3"/>
<path d="M194.8 208.3l-1.5 2.3M195.5 210.6h1.5M195.5 209.1l.8-.8v2.3M197.3 200.4h.3v.4h-.3zM197.8 209.4h1.1l.4 .4v.4l-.4 .4h-.8l-.3-.4zM199.3 208.3l-.8 .4-.7 .7M200.3 203.9h.7M201.5 208.3l-1.5 2.3M201.8 202.8h-1.5v2.2h1.5M202.3 210.6h1.5M202.3 209.1l.7-.8v2.3M202.5 203.5v1.5"/>
<path d="M203.6 203.5h-.3l-.8 .8M204.4 200.8h.7M204.4 203.5h.4v1.5M204.4 205h.7M204.8 202.4v.4M206 209.4h-1.1l-.4-.3v-.4l.4-.4h.8l.3 .4v1.5l-.3 .4h-.8l-.4-.4M207.4 203.5h-1.1l-.4 .4v.8l.4 .3h1.1M209.7 203.2l-.4-.4h-.8l-.3 .4v1.5l.3 .3h.8l.4-.3M210.5 209.4h-1.1l-.4-.3v-.4l.4-.4h.8l.3 .4v1.5l-.3 .4h-.8l-.4-.4M210.8 203.5h.7l.4 .4v.8l-.4 .3h-.7l-.4-.3v-.8zM211.3 210.2h.4v.4h-.4zM211.3 209.1h.4v.3h-.4z"/>
<path d="M212.4 208.7l.4-.4h.8l.3 .4v.4l-1.5 1.5h1.5M212.7 205v-1.5h1.1l.4 .4v1.1M214.7 208.7l.4-.4h.7l.4 .4v.4l-.4 .3M214.9 200.8v-1.5h1.1l.4 .3v1.2M214.9 205v-1.5h1.1l.4 .4v1.1M215.4 209.4h.4M215.8 209.4l.4 .4v.4l-.4 .4h-.7l-.4-.4M217.2 200.8v-1.5h1.1l.4 .3v1.2M217.2 204.3h1.5v-.4l-.4-.4h-.8l-.3 .4v.8l.3 .3h.8M219.2 209.4h1.5M219.2 210.6v-1.5l.7-.8 .8 .8v1.5M219.4 200h1.5v-.4l-.4-.3h-.7l-.4 .3v.8l.4 .4h.7"/>
<path d="M219.4 203.5v1.5M220.5 203.5h-.3l-.8 .8M221.3 204.7h.4v.3h-.4zM221.4 210.6v-2.3l.8 .8 .7-.8v2.3M222.4 205v-1.5h1.1l.4 .4v1.1M224.7 204.3h1.5v-.4l-.4-.4h-.8l-.3 .4v.8l.3 .3h.8M226.9 203.5h.8M227.3 203.2v1.5l.4 .3M247.8 208.7l-.4-.4h-.7l-.4 .4v.4l.4 .3h.7l.4 .4v.4l-.4 .4h-.7l-.4-.4M248.5 209.4l.4-.3h.8l.3 .3v1.2M248.5 208.3v2.3M250.8 209.8h1.5v-.4l-.4-.3h-.7l-.4 .3v.8l.4 .4h.7"/>
<path d="M253 209.8h1.6v-.4l-.4-.3h-.8l-.4 .3v.8l.4 .4h.8M255.3 209.1h.8M255.7 208.7v1.5l.4 .4M256.8 210.2h.4v.4h-.4zM256.8 209.1h.4v.3h-.4zM259.7 210.6h1.5M259.7 209.1l.8-.8v2.3M262.6 203.7l.7-.8v2.3M262.6 205.2h1.5M263.1 200h1.2l.3-.4v-.7l-.3-.4h-1.2v2.3M263.5 208.3l-1.5 2.3M263.9 200l.7 .8"/>
<path d="M264.2 210.6h1.5M264.2 209.1l.8-.8v2.3M265.4 200h1.5v-.4l-.4-.3h-.7l-.4 .3v.8l.4 .4h.7M266.3 204h-1.1l-.4-.3v-.4l.4-.4h.8l.3 .4v1.5l-.3 .4h-.8l-.4-.4M267.1 205.2h1.5M267.1 203.7l.7-.8v2.3M269.3 205.2h1.5M269.3 203.7l.8-.8v2.3M269.9 200.4h.4v.4h-.4z"/>
</g>
<path d="M135.3 45.9h.5v3.9h-.5zM136.2 45.9h.6v3.9h-.6zM66.7 75.3h.5v3.9h-.5zM67.7 75.3h.5v3.9h-.5zM66.7 90h.5v3.9h-.5zM67.7 90h.5v3.9h-.5zM198.9 99.7h.5v4h-.5zM199.9 99.7h.5v4h-.5z" fill="#000" stroke="#000" stroke-width=".2"/>
<g fill="#000" stroke="#000" stroke-width=".2">
<path d="M186.7 51.8a.66 .66 0 0 1 1 .1 .66 .66 0 0 1-.3 1 .66 .66 0 0 1-.9-.6h.3a.43 .43 0 0 1 .6-.4 .43 .43 0 0 1 .1 .7 .43 .43 0 0 1-.7-.2v-.1h-.3z" fill-rule="evenodd"/>
<path d="M187.7 45.9a.67 .67 0 0 1 1 .1 .67 .67 0 0 1-.3 1 .67 .67 0 0 1-.9-.6h.2a.42 .42 0 0 1 .6-.4 .42 .42 0 0 1 .2 .6 .42 .42 0 0 1-.7-.1l-.1-.1h-.2z" fill-rule="evenodd"/>
<path d="M188.6 51.8a.67 .67 0 0 1 1.1 .1 .67 .67 0 0 1-.4 1 .67 .67 0 0 1-.8-.6h.2a.42 .42 0 0 1 .6-.4 .42 .42 0 0 1 .1 .7 .42 .42 0 0 1-.7-.2v-.1h-.2z" fill-rule="evenodd"/>
<path d="M67.7 120.2a1.23 1.23 0 0 1 1.3-.4 1.23 1.23 0 0 1 .9 1.1h-2.4z" fill-rule="evenodd"/>
<path d="M67.5 121.7h2.4a1.23 1.23 0 0 1-1.2 1.2 1.23 1.23 0 0 1-1.2-1.2z" fill-rule="evenodd"/>
<circle cx="76" cy="77.2" r=".49"/>
<circle cx="58.9" cy="94.4" r=".49"/>
<circle cx="58.9" cy="91.9" r=".49"/>
<circle cx="76" cy="91.9" r=".49"/>
<circle cx="193.5" cy="89.5" r=".49"/>
<circle cx="210.7" cy="101.7" r=".49"/>
<circle cx="210.7" cy="109.1" r=".49"/>
</g>
<g font-size="3.6">
<text x="21" y="6.9">1</text>
<text x="47.6" y="6.9">2</text>
<text x="74.1" y="6.9">3</text>
<text x="100.7" y="6.9">4</text>
<text x="127.3" y="6.9">5</text>
<text x="153.8" y="6.9">6</text>
<text x="180.4" y="6.9">7</text>
<text x="207" y="6.9">8</text>
<text x="233.5" y="6.9">9</text>
<text x="259.1" y="6.9">10</text>
<text x="5.7" y="21.5">A</text>
<text x="5.7" y="47">B</text>
<text x="5.6" y="72.6">C</text>
<text x="5.6" y="98.1">D</text>
<text x="5.7" y="123.7">E</text>
<text x="5.8" y="149.2">F</text>
<text x="5.5" y="174.8">G</text>
<text x="5.6" y="200.4">H</text>
</g>
<g font-size="2.4">
<text x="138.1" y="83.3">U1</text>
<text x="25.6" y="88.9">NES-WHT</text>
<text x="245" y="89.3">RED</text>
<text x="245" y="86.4">USB-RED</text>
<text x="31.4" y="91.8">WHT</text>
<text x="245" y="93.8">USB-WHT</text>
<text x="25.9" y="96.2">NES-ORA</text>
<text x="31.6" y="99.1">ORA</text>
<text x="245" y="96.7">WHT</text>
<text x="245" y="101.1">USB-GRN</text>
<text x="26" y="103.5">NES-RED</text>
<text x="31.8" y="106.5">RED</text>
<text x="245" y="104">GRN</text>
<text x="26.5" y="110.9">NES-YEL</text>
<text x="32.3" y="113.8">YEL</text>
<text x="245" y="111.4">BLK</text>
<text x="245" y="108.4">USB-BLK</text>
<text x="25.9" y="118.2">NES-BRO</text>
<text x="31.6" y="121.2">BRO</text>
<text x="129.5" y="134">ATMEGA8U2-AUR</text>
</g>
<g font-size="2.1">
<text x="173" y="45.1">1</text>
<text x="173" y="42.6">2</text>
<text x="173" y="47.5">4</text>
<text x="178.7" y="46.1">MISO</text>
<text x="178.7" y="43.7">VCC</text>
<text x="173" y="50">3</text>
<text x="173" y="52.4">5</text>
<text x="178.7" y="51">SCK</text>
<text x="178.7" y="48.6">MOSI</text>
<text x="178.7" y="53.5">RST</text>
<text x="173" y="54.9">6</text>
<text x="178.7" y="55.9">GND</text>
<text x="75.7" y="81.8" transform="rotate(-90 75.7 81.8)">2</text>
<text x="75.7" y="88.5" transform="rotate(-90 75.7 88.5)">1</text>
<text x="94.7" y="89.1">1</text>
<text x="183.6" y="89.1">32</text>
<text x="94.7" y="91.6">2</text>
<text x="94.7" y="94">3</text>
<text x="100.3" y="90.2">XTAL1</text>
<text x="100.3" y="92.7">(PC0)_XTAL2</text>
<text x="100.3" y="95.1">GND</text>
<text x="173.2" y="92.6">UVCC</text>
<text x="173.4" y="90.2">AVCC</text>
<text x="176.9" y="95.1">D-</text>
<text x="183.6" y="94">30</text>
<text x="183.6" y="91.6">31</text>
<text x="94.7" y="96.5">4</text>
<text x="94.7" y="98.9">5</text>
<text x="94.7" y="101.4">6</text>
<text x="100.3" y="97.5">VCC</text>
<text x="100.3" y="100">(PCINT11_/AIN2_)_PC2</text>
<text x="172.9" y="100">UGND</text>
<text x="176.3" y="97.5">D+</text>
<text x="183.6" y="101.4">27</text>
<text x="183.6" y="98.9">28</text>
<text x="183.6" y="96.5">29</text>
<text x="94.7" y="103.8">7</text>
<text x="94.7" y="106.3">8</text>
<text x="100.3" y="102.4">(OC.0B_/_INT0)_PD0</text>
<text x="100.3" y="104.9">AIN0_/_INT1)_PD1</text>
<text x="100.3" y="107.3">RXD1_/_AIN1_/_INT2)_PD2</text>
<text x="156" y="107.3">PC5_(_PCINT9/_OC.1B)</text>
<text x="164" y="104.9">PC4_(PCINT10)</text>
<text x="173.3" y="102.4">UCAP</text>
<text x="183.6" y="106.3">25</text>
<text x="183.6" y="103.8">26</text>
<text x="93.5" y="111.2">10</text>
<text x="93.7" y="113.6">11</text>
<text x="94.7" y="108.7">9</text>
<text x="100.3" y="109.8">(TXD1_/_INT3)_PD3</text>
<text x="100.3" y="112.2">(INT5/_AIN3)_PD4</text>
<text x="156" y="112.2">PC6_(OC.1A_/_PCINT8)</text>
<text x="159.2" y="109.8">RESET_(PC1_/_DW)</text>
<text x="183.6" y="113.6">22</text>
<text x="183.6" y="111.2">23</text>
<text x="183.6" y="108.7">24</text>
<text x="93.5" y="116.1">12</text>
<text x="93.5" y="118.5">13</text>
<text x="100.3" y="114.7">(XCK_AIN4_/_PCINT12)_PD5</text>
<text x="100.3" y="117.1">(RTS_/_AIN5_/_INT6)_PD6</text>
<text x="100.3" y="119.6">/_HWB_/_AIN6_/_T0_/_INT7)_PD7</text>
<text x="146.9" y="117.1">PB7_(PCINT7_/_OC.0A_/_OC.1C)</text>
<text x="152" y="114.7">PC7_(INT4_/_ICP1_/_CLKO)</text>
<text x="165.2" y="119.6">PB6_(PCINT6)</text>
<text x="183.6" y="118.5">20</text>
<text x="183.6" y="116.1">21</text>
<text x="93.5" y="121">14</text>
<text x="93.5" y="123.4">15</text>
<text x="93.5" y="125.8">16</text>
<text x="100.3" y="122">(SS/_PCINT0)_PB0</text>
<text x="100.3" y="124.5">(SCLK_/_PCINT1)_PB1</text>
<text x="160.6" y="124.5">PB4_(T1_/_PCINT4</text>
<text x="165.2" y="122">PB5_(PCINT5)</text>
<text x="183.6" y="125.8">17</text>
<text x="183.6" y="123.4">18</text>
<text x="183.6" y="121">19</text>
<text x="100.3" y="126.9">(PDI_/_MOSI_/_PCINT2)_PB2</text>
<text x="149.7" y="126.9">PB3_(PDO_/_MISO_/_PCINT3)</text>
</g>
</svg>
